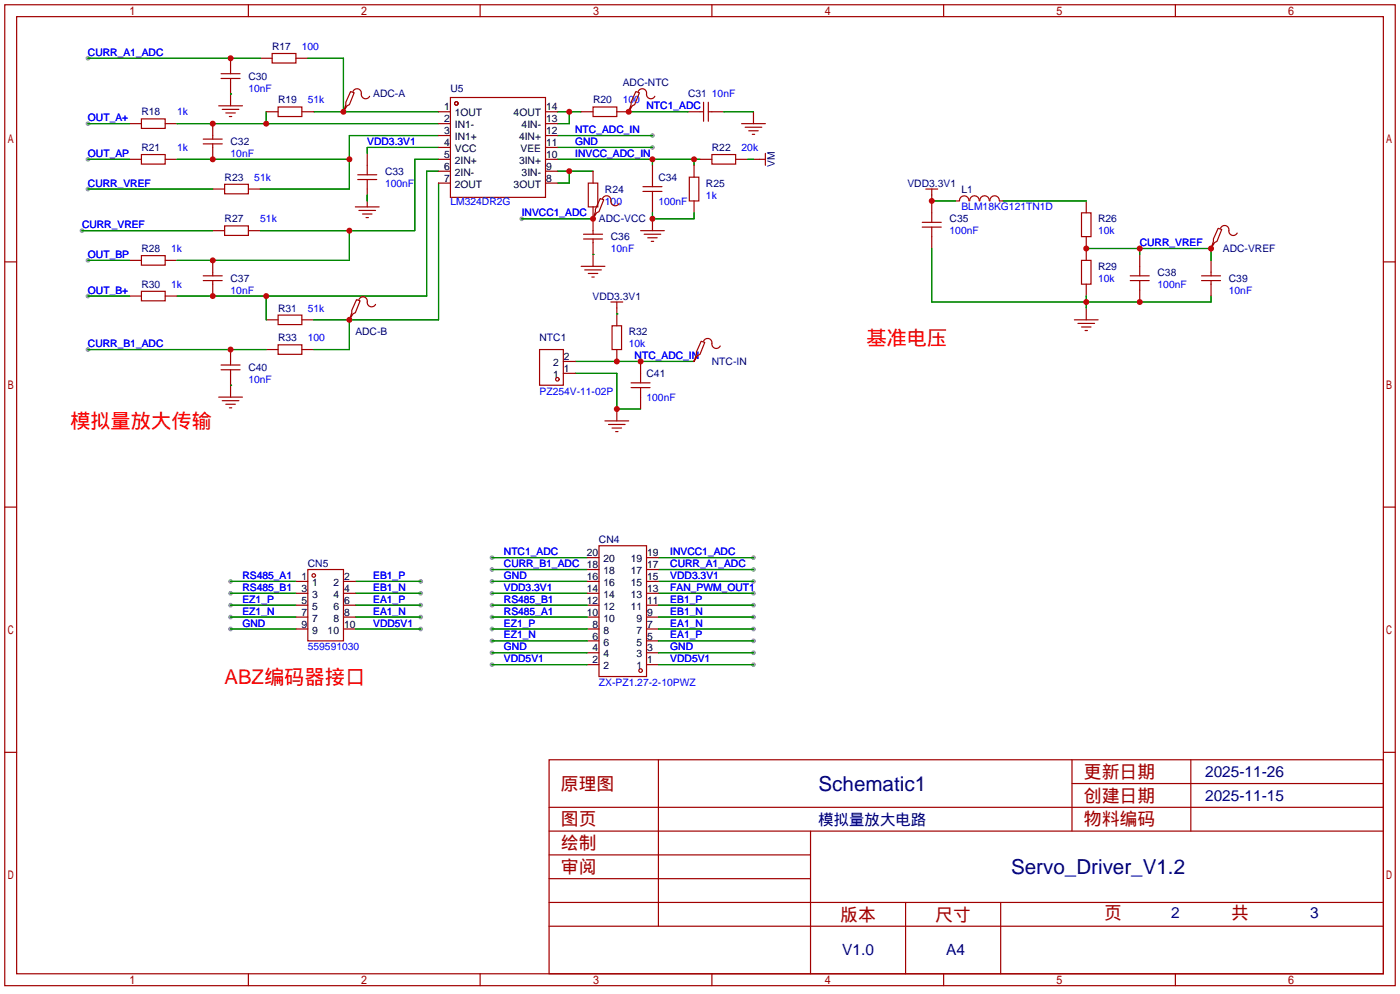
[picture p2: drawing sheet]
<svg xmlns="http://www.w3.org/2000/svg" width="299mm" height="212mm" viewBox="0 0 299 212" stroke-linecap="round" stroke-linejoin="round" font-family="sans-serif">
<g fill="#999">
<circle cx="18.8" cy="12.4" r=".51"/>
<circle cx="18.8" cy="26.4" r=".51"/>
<circle cx="18.8" cy="34" r=".51"/>
<circle cx="18.8" cy="40.4" r=".51"/>
<circle cx="18.8" cy="74.7" r=".51"/>
<circle cx="18.8" cy="63.2" r=".51"/>
<circle cx="18.8" cy="55.6" r=".51"/>
<circle cx="17.5" cy="49.3" r=".51"/>
<circle cx="139.4" cy="31.5" r=".51"/>
<circle cx="139.4" cy="29" r=".51"/>
<circle cx="111.5" cy="46.7" r=".51"/>
<circle cx="49.3" cy="124.2" r=".51"/>
<circle cx="49.3" cy="126.7" r=".51"/>
<circle cx="49.3" cy="129.3" r=".51"/>
<circle cx="49.3" cy="131.8" r=".51"/>
<circle cx="49.3" cy="134.4" r=".51"/>
<circle cx="89.9" cy="124.2" r=".51"/>
<circle cx="89.9" cy="126.7" r=".51"/>
<circle cx="89.9" cy="129.3" r=".51"/>
<circle cx="89.9" cy="131.8" r=".51"/>
<circle cx="89.9" cy="134.4" r=".51"/>
<circle cx="105.2" cy="126.7" r=".51"/>
<circle cx="161" cy="126.7" r=".51"/>
<circle cx="161" cy="121.7" r=".51"/>
<circle cx="161" cy="124.2" r=".51"/>
<circle cx="105.2" cy="121.7" r=".51"/>
<circle cx="105.2" cy="124.2" r=".51"/>
<circle cx="161" cy="119.1" r=".51"/>
<circle cx="105.2" cy="119.1" r=".51"/>
<circle cx="105.2" cy="136.9" r=".51"/>
<circle cx="105.2" cy="134.4" r=".51"/>
<circle cx="105.2" cy="142" r=".51"/>
<circle cx="105.2" cy="139.4" r=".51"/>
<circle cx="105.2" cy="131.8" r=".51"/>
<circle cx="105.2" cy="129.3" r=".51"/>
<circle cx="161" cy="142" r=".51"/>
<circle cx="161" cy="139.4" r=".51"/>
<circle cx="161" cy="136.9" r=".51"/>
<circle cx="161" cy="134.4" r=".51"/>
<circle cx="161" cy="131.8" r=".51"/>
<circle cx="161" cy="129.3" r=".51"/>
</g>
<g fill="none" stroke="#a10000" stroke-width=".25">
<path d="M1 1h297.2v209.6h-297.2zM3.6 3.6h292.1v204.4h-292.1zM47.2 16.8h4.1M47.2 15.7h4.1M49.3 12.4v3.3M49.3 16.8v5.8M53.1 1v2.6M55.6 12.4h2.6M58.2 11.4h5v2.1h-5zM63.2 12.4h2.6M74.9 19.6l.8 .2-1 2.6-.5 .2-.8 1.3 .5-1.5v-.6zM75.4 19.6a.93 .93 0 0 1 1.2-.6 .93 .93 0 0 1 .6 1.1 .94 .94 0 0 0 .7 1 .94 .94 0 0 0 1.1-.5"/>
<path d="M102.6 1v2.6M135.9 19.6l.8 .2-1.1 2.6-.5 .2-.7 1.3 .5-1.5v-.6zM136.4 19.6a.93 .93 0 0 1 1.1-.6 .93 .93 0 0 1 .7 1.1 .94 .94 0 0 0 .7 1 .94 .94 0 0 0 1.1-.5M152.1 1v2.6M201.7 1v2.6M251.2 1v2.6M27.7 26.4h2.5M27.7 34h2.5M30.2 25.4h5.1v2h-5.1zM30.2 33h5.1v2.1h-5.1zM35.3 26.4h2.5M35.3 34h2.5"/>
<path d="M43.4 30.7h4.1M43.4 29.7h4.1M45.5 26.4v3.3M45.5 30.7v3.3M46.7 22.6h5.1M47.5 23.4h3.6M48 39.4h5.1v2h-5.1zM48.3 24.1h2M49 24.9h.5M56.9 23.9h2.5M59.4 22.9h5.1v2h-5.1zM64.5 23.9h2.6"/>
<path d="M73.4 23.6v.3M76.5 38.4h4M76.5 37.3h4M78.5 32.8v4.5M78.5 38.4v5.8M93.7 26.4h2.6M93.7 34h2.6M93.7 23.9h2.6M93.7 29h2.6M93.7 31.5h2.6M93.7 36.6h2.6M93.7 39.1h2.6"/>
<path d="M96.3 20.8h20.3v21.4h-20.3zM116.6 26.4h2.5M116.6 34h2.5M116.6 23.9h2.5M116.6 29h2.5M116.6 31.5h2.5M116.6 36.6h2.5M116.6 39.1h2.5M124.2 23.9h2.5M125.7 39.1h2.1v5.1h-2.1zM126.7 22.9h5.1v2h-5.1zM126.7 36.6v2.5"/>
<path d="M131.8 23.9h2.6M134.4 23.6v.3M137.4 39.9h4.1M139.4 35.3v4.6M147.1 23.9h3.3M147.3 37.8h2.1v5.1h-2.1zM148.3 35.3v2.5M149.6 34h2.5M150.4 21.8v4.1M151.4 23.9h3.3M151.4 21.8v4.1M152.1 33h5.1v2.1h-5.1z"/>
<path d="M157.2 34h2.6M158.5 26.4h5.1M159.3 27.2h3.5M160 27.9h2.1M160.8 28.7h.5M161 34h2.6M161 23.9v2.5M163.6 32.8v2.5M1 55.9h2.6M27.7 55.6h2.5M30.2 54.6h5.1v2h-5.1zM35.3 55.6h2.5"/>
<path d="M43.4 58.9h4.1M43.4 59.9h4.1M45.5 55.6v3.3M45.5 59.9v3.3M45.5 40.4h2.5M45.5 49.3h2.5M48 48.3h5.1v2h-5.1zM53.1 40.4h2.5M53.1 49.3h2.5M75.9 44.2h5.1M76.7 45h3.6M77.5 45.7h2"/>
<path d="M78.2 46.5h.5M124.2 56.9h5.1M124.7 51.1h4.1M124.7 50h4.1M125 57.7h3.5M125.7 58.4h2.1M126.5 59.2h.5M126.7 44.2v5.8M126.7 51.1v5.8M128.3 42.4l.7 .3-1 2.5-.5 .3-.8 1.2 .6-1.5v-.5zM128.8 42.4a.93 .93 0 0 1 1.1-.5 .93 .93 0 0 1 .7 1 .94 .94 0 0 0 .6 1 .94 .94 0 0 0 1.1-.5M136.9 49.3h5.1"/>
<path d="M137.4 40.9h4.1M137.7 50h3.5M138.4 50.8h2.1M139.2 51.6h.5M139.4 40.9v4.6M139.4 46.7v2.6M148.3 42.9v2.6M197.1 48.5h4.1M197.1 47.5h4.1M197.9 40.4h2.5M199.1 40.4v7.1M199.1 48.5v4.6"/>
<path d="M204.2 42.9h.8M207.1 42.9a1.01 1.01 0 0 0-1-1.1 1.01 1.01 0 0 0-1 1.1M207.3 42.9a1.01 1.01 0 0 1 1-1.1 1.01 1.01 0 0 1 1 1.1M209.4 42.9a1.01 1.01 0 0 1 1-1.1 1.01 1.01 0 0 1 1 1.1M213.6 42.9a1.01 1.01 0 0 0-1-1.1 1.01 1.01 0 0 0-1 1.1M213.6 42.9h.8M231.1 45.5h2.1v5h-2.1zM231.1 55.6h2.1v5.1h-2.1zM232.2 42.9v2.6M232.2 50.5v5.1M241.6 58.9h4M241.6 59.9h4"/>
<path d="M243.6 54.4v4.5M243.6 59.9v4.6M256.8 58.9h4.1M256.8 59.9h4.1M258.8 52.8v.3M258.8 55.6v3.3M258.8 59.9v3.3M260.3 48.8l.8 .2-1 2.6-.5 .2-.8 1.3 .5-1.5v-.5zM260.9 48.8a.93 .93 0 0 1 1.1-.6 .93 .93 0 0 1 .6 1.1 .94 .94 0 0 0 .7 1 .94 .94 0 0 0 1.1-.5M295.7 55.9h2.5M27.7 63.2h2.5M30.2 62.2h5.1v2.1h-5.1z"/>
<path d="M35.3 63.2h2.5M47.2 79h4.1M47.2 78h4.1M49.3 74.7v3.3M49.3 79v5.8M56.9 74.7h2.5M56.9 68.3h2.5M59.4 73.7h5.1v2h-5.1zM59.4 67.3h5.1v2h-5.1zM64.5 74.7h2.6M64.5 68.3h2.6M74.7 68.1v.2"/>
<path d="M76.2 64l.8 .3-1.1 2.5-.5 .3-.7 1.2 .5-1.5v-.5zM76.7 64a.93 .93 0 0 1 1.1-.6 .93 .93 0 0 1 .7 1.1 .94 .94 0 0 0 .7 1 .94 .94 0 0 0 1.1-.5M115.3 74.7h5.1v7.6h-5.1zM120.4 79.8h2.5M120.4 77.2h2.5M130.6 64.5h2.5M130.8 69.6h2v5.1h-2zM131.8 64.5v5.1M131.8 74.7v2.5M136.9 77.2v4.6M148.3 77v.2M149.9 72.9l.7 .3-1 2.5-.5 .2-.8 1.3 .5-1.5v-.5z"/>
<path d="M150.4 72.9a.93 .93 0 0 1 1.1-.6 .93 .93 0 0 1 .6 1.1 .94 .94 0 0 0 .7 1 .94 .94 0 0 0 1.1-.5M229.6 68.3h5.1M230.4 69.1h3.5M231.1 69.8h2.1M231.9 70.6h.5M232.2 60.7v2.5M232.2 65.8v2.5M46.7 84.8h5.1M47.5 85.6h3.6M48.3 86.4h2M49 87.1h.5M129.3 89.9h5.1"/>
<path d="M130 90.7h3.6M130.8 91.4h2M131.6 92.2h.5M131.8 87.4v2.5M134.9 82.8h4M134.9 81.8h4M136.9 82.8v4.6M1 108.3h2.6M125.5 119.1h2.5M128 116.6h10.2v27.9h-10.2zM138.2 119.1h2.5M295.7 108.3h2.5"/>
<path d="M63.2 124.2h2.6M63.2 134.4h2.6M63.2 126.7h2.6M63.2 131.8h2.6M63.2 129.3h2.6M65.8 121.7h7.6v15.2h-7.6zM73.4 124.2h2.5M73.4 134.4h2.5M73.4 126.7h2.5M73.4 131.8h2.5M73.4 129.3h2.5M125.5 124.2h2.5"/>
<path d="M125.5 134.4h2.5M125.5 126.7h2.5M125.5 131.8h2.5M125.5 129.3h2.5M125.5 139.4h2.5M125.5 121.7h2.5M125.5 136.9h2.5M138.2 124.2h2.5M138.2 134.4h2.5M138.2 126.7h2.5M138.2 131.8h2.5M138.2 129.3h2.5"/>
<path d="M138.2 139.4h2.5M138.2 121.7h2.5M138.2 136.9h2.5M125.5 142h2.5M138.2 142h2.5M1 160.7h2.6M117.3 162.3h178.4v45.7h-178.4zM117.3 177.5h178.4M117.3 172.5h178.4M140.7 162.3v35.6M173.2 177.5v30.5M229.1 162.3v15.2"/>
<path d="M229.1 167.4h66.6M254.5 162.3v15.2M295.7 160.7h2.5M117.3 182.6h55.9M117.3 197.9h178.4M117.3 192.8h178.4M117.3 187.7h55.9M193.5 192.8v15.2M213.9 192.8v15.2M53.1 208v2.6M102.6 208v2.6M152.1 208v2.6"/>
<path d="M201.7 208v2.6M251.2 208v2.6"/>
<circle cx="97.5" cy="22.1" r=".38"/>
<circle cx="119.1" cy="81" r=".38"/>
<circle cx="67.1" cy="122.9" r=".38"/>
<circle cx="136.9" cy="143.3" r=".38"/>
</g>
<g fill="none" stroke="#008700" stroke-width=".25">
<path d="M18.8 12.4h36.8M65.8 12.4h7.6v11.5M18.8 26.4h8.9M18.8 34h8.9M37.8 26.4h55.9M37.8 34h36.9M49.3 20.1h.1M56.9 23.9v2.5M67.1 23.9h26.6M93.7 34h-5.1v15.3h-33M93.7 29h-19v11.4h-19.1M93.7 36.6h-2.5v26.6h-53.4"/>
<path d="M93.7 39.1v29.2h-26.6M93.7 31.5h-15.2v1.3M119.1 23.9h5.1M119.1 34h30.5M119.1 29h20.3M119.1 36.6h7.6M119.1 31.5h20.3M121.7 23.9v2.5h-2.6M121.7 36.6v2.5h-2.6M134.4 23.9h12.7M139.4 34v1.3M148.3 34v1.3"/>
<path d="M154.7 23.9h6.3M159.8 34h1.2M17.5 49.3h28M18.8 40.4h26.7M18.8 55.6h8.9M74.7 49.3v6.3h-36.9M78.5 41.7v1.2M111.5 46.7h15.2M126.7 54.4h.1M139.4 45.5v1.2h8.9v-1.2M199.1 42.9h5.1M199.1 53.1v11.4h59.7v-1.3"/>
<path d="M214.4 42.9h17.8M232.2 53.1h26.6v2.5M243.6 53.1v1.3M18.8 74.7h38.1M18.8 63.2h8.9M56.9 63.2v5.1M74.7 68.3v6.4h-7.6M122.9 79.8h8.9v7.6h5.1M122.9 77.2h25.4M131.8 67.1h.1M232.2 63.2v2.6M49.3 82.3h.1"/>
<path d="M105.2 119.1h20.3M140.7 119.1h20.3M49.3 124.2h13.9M49.3 126.7h13.9M49.3 129.3h13.9M49.3 131.8h13.9M49.3 134.4h13.9M75.9 124.2h14M75.9 126.7h14M75.9 129.3h14M75.9 131.8h14M75.9 134.4h14"/>
<path d="M105.2 124.2h20.3M105.2 126.7h20.3M105.2 129.3h20.3M105.2 131.8h20.3M105.2 134.4h20.3M105.2 121.7h20.3M105.2 136.9h20.3M105.2 139.4h20.3M140.7 124.2h20.3M140.7 126.7h20.3M140.7 129.3h20.3M140.7 131.8h20.3"/>
<path d="M140.7 134.4h20.3M140.7 121.7h20.3M140.7 136.9h20.3M140.7 139.4h20.3M105.2 142h20.3M140.7 142h20.3"/>
</g>
<g fill="#c00">
<circle cx="56.9" cy="26.4" r=".63"/>
<circle cx="45.5" cy="26.4" r=".63"/>
<circle cx="73.4" cy="23.9" r=".63"/>
<circle cx="49.3" cy="12.4" r=".63"/>
<circle cx="74.7" cy="34" r=".63"/>
<circle cx="45.5" cy="34" r=".63"/>
<circle cx="49.3" cy="74.7" r=".63"/>
<circle cx="74.7" cy="49.3" r=".63"/>
<circle cx="45.5" cy="55.6" r=".63"/>
<circle cx="56.9" cy="63.2" r=".63"/>
<circle cx="45.5" cy="63.2" r=".63"/>
<circle cx="74.7" cy="68.3" r=".63"/>
<circle cx="139.4" cy="34" r=".63"/>
<circle cx="148.3" cy="34" r=".63"/>
<circle cx="121.7" cy="36.6" r=".63"/>
<circle cx="139.4" cy="46.7" r=".63"/>
<circle cx="131.8" cy="87.4" r=".63"/>
<circle cx="136.9" cy="77.2" r=".63"/>
<circle cx="131.8" cy="77.2" r=".63"/>
<circle cx="121.7" cy="23.9" r=".63"/>
<circle cx="134.4" cy="23.9" r=".63"/>
<circle cx="126.7" cy="46.7" r=".63"/>
<circle cx="199.1" cy="42.9" r=".63"/>
<circle cx="232.2" cy="64.5" r=".63"/>
<circle cx="243.6" cy="64.5" r=".63"/>
<circle cx="243.6" cy="53.1" r=".63"/>
<circle cx="258.8" cy="53.1" r=".63"/>
<circle cx="232.2" cy="53.1" r=".63"/>
</g>
<g font-size="4.4" fill="#000080">
<text x="174.9" y="168.9">Schematic1</text>
<text x="216.1" y="186.7">Servo_Driver_V1.2</text>
</g>
<g font-size="4.3" fill="#f00">
<text x="185.2" y="73.7">基准电压</text>
<text x="15" y="91.5">模拟量放大传输</text>
<text x="48" y="146.1">ABZ编码器接口</text>
</g>
<g font-size="3.8" fill="#a00000">
<text x="231.6" y="166.2">更新日期</text>
<text x="119.9" y="168.7">原理图</text>
<text x="231.6" y="171.2">创建日期</text>
<text x="119.9" y="176.3">图页</text>
<text x="231.6" y="176.3">物料编码</text>
<text x="119.9" y="181.4">绘制</text>
<text x="119.9" y="186.5">审阅</text>
<text x="179.6" y="196.6">版本</text>
<text x="199.9" y="196.6">尺寸</text>
<text x="236" y="196.4">页</text>
<text x="263.1" y="196.4">共</text>
</g>
<g font-size="3.3" fill="#000080">
<text x="257.6" y="166">2025-11-26</text>
<text x="257.6" y="171.1">2025-11-15</text>
<text x="174.9" y="176.1">模拟量放大电路</text>
<text x="250.3" y="196.2">2</text>
<text x="280" y="196.2">3</text>
<text x="180" y="204.1">V1.0</text>
<text x="202.2" y="204.1">A4</text>
</g>
<g font-size="2.2" fill="#00f">
<text x="18.8" y="11.9">CURR_A1_ADC</text>
<text x="64.5" y="10.7">100</text>
<text x="53.1" y="19.6">10nF</text>
<text x="65.8" y="22.1">51k</text>
<text x="133.1" y="22.1">100</text>
<text x="138.2" y="23.4">NTC1_ADC</text>
<text x="152.1" y="20.8">10nF</text>
<text x="18.8" y="25.9">OUT_A+</text>
<text x="37.8" y="24.6">1k</text>
<text x="122.9" y="28.4">NTC_ADC_IN</text>
<text x="18.8" y="33.5">OUT_AP</text>
<text x="37.8" y="32.3">1k</text>
<text x="49.3" y="33.5">10nF</text>
<text x="78.5" y="31">VDD3.3V1</text>
<text x="122.9" y="33.5">INVCC_ADC_IN</text>
<text x="122.9" y="31">GND</text>
<text x="158.5" y="32.3">20k</text>
<text x="18.8" y="39.9">CURR_VREF</text>
<text x="54.4" y="38.6">51k</text>
<text x="82.3" y="39.9">100nF</text>
<text x="55.6" y="47.5">51k</text>
<text x="96.3" y="43.7">LM324DR2G</text>
<text x="111.5" y="46.2">INVCC1_ADC</text>
<text x="129.3" y="43.7">100</text>
<text x="140.7" y="43.7">100nF</text>
<text x="150.9" y="42.4">1k</text>
<text x="205.5" y="45">BLM18KG121TN1D</text>
<text x="17.5" y="48.8">CURR_VREF</text>
<text x="36.6" y="53.8">1k</text>
<text x="130.6" y="53.8">10nF</text>
<text x="202.9" y="50">100nF</text>
<text x="234.7" y="50">10k</text>
<text x="243.6" y="52.6">CURR_VREF</text>
<text x="18.8" y="55.1">OUT_BP</text>
<text x="18.8" y="62.7">OUT_B+</text>
<text x="36.6" y="61.5">1k</text>
<text x="49.3" y="62.7">10nF</text>
<text x="234.7" y="60.2">10k</text>
<text x="247.4" y="61.5">100nF</text>
<text x="262.6" y="62.7">10nF</text>
<text x="65.8" y="66.5">51k</text>
<text x="18.8" y="74.2">CURR_B1_ADC</text>
<text x="65.8" y="72.9">100</text>
<text x="134.4" y="74.2">10k</text>
<text x="135.6" y="76.7">NTC_ADC_IN</text>
<text x="53.1" y="81.8">10nF</text>
<text x="115.3" y="84.3">PZ254V-11-02P</text>
<text x="138.2" y="85.6">100nF</text>
<text x="107.7" y="118.6">NTC1_ADC</text>
<text x="143.3" y="118.6">INVCC1_ADC</text>
<text x="51.8" y="123.7">RS485_A1</text>
<text x="79.8" y="123.7">EB1_P</text>
<text x="107.7" y="121.2">CURR_B1_ADC</text>
<text x="107.7" y="123.7">GND</text>
<text x="143.3" y="121.2">CURR_A1_ADC</text>
<text x="143.3" y="123.7">VDD3.3V1</text>
<text x="51.8" y="126.2">RS485_B1</text>
<text x="51.8" y="128.8">EZ1_P</text>
<text x="51.8" y="131.3">EZ1_N</text>
<text x="79.8" y="126.2">EB1_N</text>
<text x="79.8" y="128.8">EA1_P</text>
<text x="79.8" y="131.3">EA1_N</text>
<text x="107.7" y="126.2">VDD3.3V1</text>
<text x="107.7" y="131.3">RS485_A1</text>
<text x="107.7" y="128.8">RS485_B1</text>
<text x="143.3" y="126.2">FAN_PWM_OUT1</text>
<text x="143.3" y="131.3">EB1_N</text>
<text x="143.3" y="128.8">EB1_P</text>
<text x="51.8" y="133.9">GND</text>
<text x="79.8" y="133.9">VDD5V1</text>
<text x="107.7" y="136.4">EZ1_N</text>
<text x="107.7" y="133.9">EZ1_P</text>
<text x="143.3" y="136.4">EA1_P</text>
<text x="143.3" y="133.9">EA1_N</text>
<text x="65.8" y="138.9">559591030</text>
<text x="107.7" y="141.5">VDD5V1</text>
<text x="107.7" y="138.9">GND</text>
<text x="143.3" y="141.5">VDD5V1</text>
<text x="143.3" y="138.9">GND</text>
<text x="128" y="146.6">ZX-PZ1.27-2-10PWZ</text>
</g>
<g font-size="2.2" fill="#000080">
<text x="58.2" y="10.7">R17</text>
<text x="53.1" y="17">C30</text>
<text x="59.4" y="22.1">R19</text>
<text x="79.8" y="20.8">ADC-A</text>
<text x="96.3" y="19.6">U5</text>
<text x="126.7" y="22.1">R20</text>
<text x="133.1" y="18.3">ADC-NTC</text>
<text x="147.1" y="20.8">C31</text>
<text x="30.2" y="24.6">R18</text>
<text x="30.2" y="32.3">R21</text>
<text x="49.3" y="31">C32</text>
<text x="152.1" y="32.3">R22</text>
<text x="165.6" y="35.7" transform="rotate(-90 165.6 35.7)">VM</text>
<text x="48" y="38.6">R23</text>
<text x="82.3" y="37.3">C33</text>
<text x="129.3" y="41.1">R24</text>
<text x="140.7" y="38.6">C34</text>
<text x="150.9" y="39.9">R25</text>
<text x="193.9" y="39.9">VDD3.3V1</text>
<text x="205.5" y="41.1">L1</text>
<text x="48" y="47.5">R27</text>
<text x="128" y="47.5">ADC-VCC</text>
<text x="202.9" y="47.5">C35</text>
<text x="234.7" y="47.5">R26</text>
<text x="30.2" y="53.8">R28</text>
<text x="130.6" y="51.3">C36</text>
<text x="261.4" y="53.8">ADC-VREF</text>
<text x="234.7" y="57.7">R29</text>
<text x="247.4" y="58.9">C38</text>
<text x="30.2" y="61.5">R30</text>
<text x="49.3" y="60.2">C37</text>
<text x="126.6" y="64">VDD3.3V1</text>
<text x="262.6" y="60.2">C39</text>
<text x="59.4" y="66.5">R31</text>
<text x="75.9" y="71.6">ADC-B</text>
<text x="134.4" y="71.6">R32</text>
<text x="59.4" y="72.9">R33</text>
<text x="115.3" y="72.9">NTC1</text>
<text x="152.1" y="78">NTC-IN</text>
<text x="53.1" y="79.2">C40</text>
<text x="138.2" y="80.5">C41</text>
<text x="128" y="116.1">CN4</text>
<text x="65.8" y="121.2">CN5</text>
</g>
<g font-size="2.2">
<text x="94.9" y="23.6">1</text>
<text x="116.7" y="23.6">14</text>
<text x="94.9" y="26.1">2</text>
<text x="94.9" y="28.7">3</text>
<text x="97.2" y="24.9">1OUT</text>
<text x="97.2" y="27.4">IN1-</text>
<text x="97.2" y="30">IN1+</text>
<text x="109.8" y="24.9">4OUT</text>
<text x="110.9" y="30">4IN+</text>
<text x="111.5" y="27.4">4IN-</text>
<text x="116.7" y="28.7">12</text>
<text x="116.7" y="26.1">13</text>
<text x="94.9" y="31.2">4</text>
<text x="94.9" y="33.8">5</text>
<text x="97.2" y="32.5">VCC</text>
<text x="97.2" y="35">2IN+</text>
<text x="110.9" y="35">3IN+</text>
<text x="111.2" y="32.5">VEE</text>
<text x="116.7" y="33.8">10</text>
<text x="116.7" y="31.2">11</text>
<text x="94.9" y="36.3">6</text>
<text x="94.9" y="38.8">7</text>
<text x="97.2" y="37.6">2IN-</text>
<text x="97.2" y="40.1">2OUT</text>
<text x="109.8" y="40.1">3OUT</text>
<text x="111.5" y="37.6">3IN-</text>
<text x="116.7" y="38.8">8</text>
<text x="116.7" y="36.3">9</text>
<text x="120.5" y="76.9">2</text>
<text x="118.2" y="80.8">1</text>
<text x="118.2" y="78.2">2</text>
<text x="120.5" y="79.5">1</text>
<text x="125.4" y="118.9">20</text>
<text x="138.3" y="118.9">19</text>
<text x="64.4" y="123.9">1</text>
<text x="66.7" y="125.2">1</text>
<text x="71.2" y="125.2">2</text>
<text x="73.5" y="123.9">2</text>
<text x="125.4" y="121.4">18</text>
<text x="125.4" y="123.9">16</text>
<text x="129" y="120.1">20</text>
<text x="129" y="122.7">18</text>
<text x="129" y="125.2">16</text>
<text x="134.8" y="125.2">15</text>
<text x="134.8" y="122.7">17</text>
<text x="134.8" y="120.1">19</text>
<text x="138.3" y="123.9">15</text>
<text x="138.3" y="121.4">17</text>
<text x="64.4" y="126.5">3</text>
<text x="64.4" y="129">5</text>
<text x="64.4" y="131.6">7</text>
<text x="66.7" y="127.7">3</text>
<text x="66.7" y="130.3">5</text>
<text x="71.2" y="130.3">6</text>
<text x="71.2" y="127.7">4</text>
<text x="73.5" y="131.6">8</text>
<text x="73.5" y="129">6</text>
<text x="73.5" y="126.5">4</text>
<text x="125.4" y="126.5">14</text>
<text x="125.4" y="129">12</text>
<text x="125.4" y="131.6">10</text>
<text x="129" y="127.7">14</text>
<text x="129" y="130.3">12</text>
<text x="134.8" y="130.3">11</text>
<text x="134.8" y="127.7">13</text>
<text x="138.3" y="131.6">9</text>
<text x="138.3" y="129">11</text>
<text x="138.3" y="126.5">13</text>
<text x="64.4" y="134.1">9</text>
<text x="66.7" y="132.8">7</text>
<text x="66.7" y="135.4">9</text>
<text x="70" y="135.4">10</text>
<text x="71.2" y="132.8">8</text>
<text x="73.5" y="134.1">10</text>
<text x="126.7" y="134.1">8</text>
<text x="126.7" y="136.6">6</text>
<text x="129" y="132.8">10</text>
<text x="129" y="135.4">8</text>
<text x="129" y="137.9">6</text>
<text x="136" y="137.9">5</text>
<text x="136" y="135.4">7</text>
<text x="136" y="132.8">9</text>
<text x="138.3" y="136.6">5</text>
<text x="138.3" y="134.1">7</text>
<text x="126.7" y="139.2">4</text>
<text x="126.7" y="141.7">2</text>
<text x="129" y="140.4">4</text>
<text x="129" y="143">2</text>
<text x="136" y="143">1</text>
<text x="136" y="140.4">3</text>
<text x="138.3" y="141.7">1</text>
<text x="138.3" y="139.2">3</text>
</g>
</svg>
